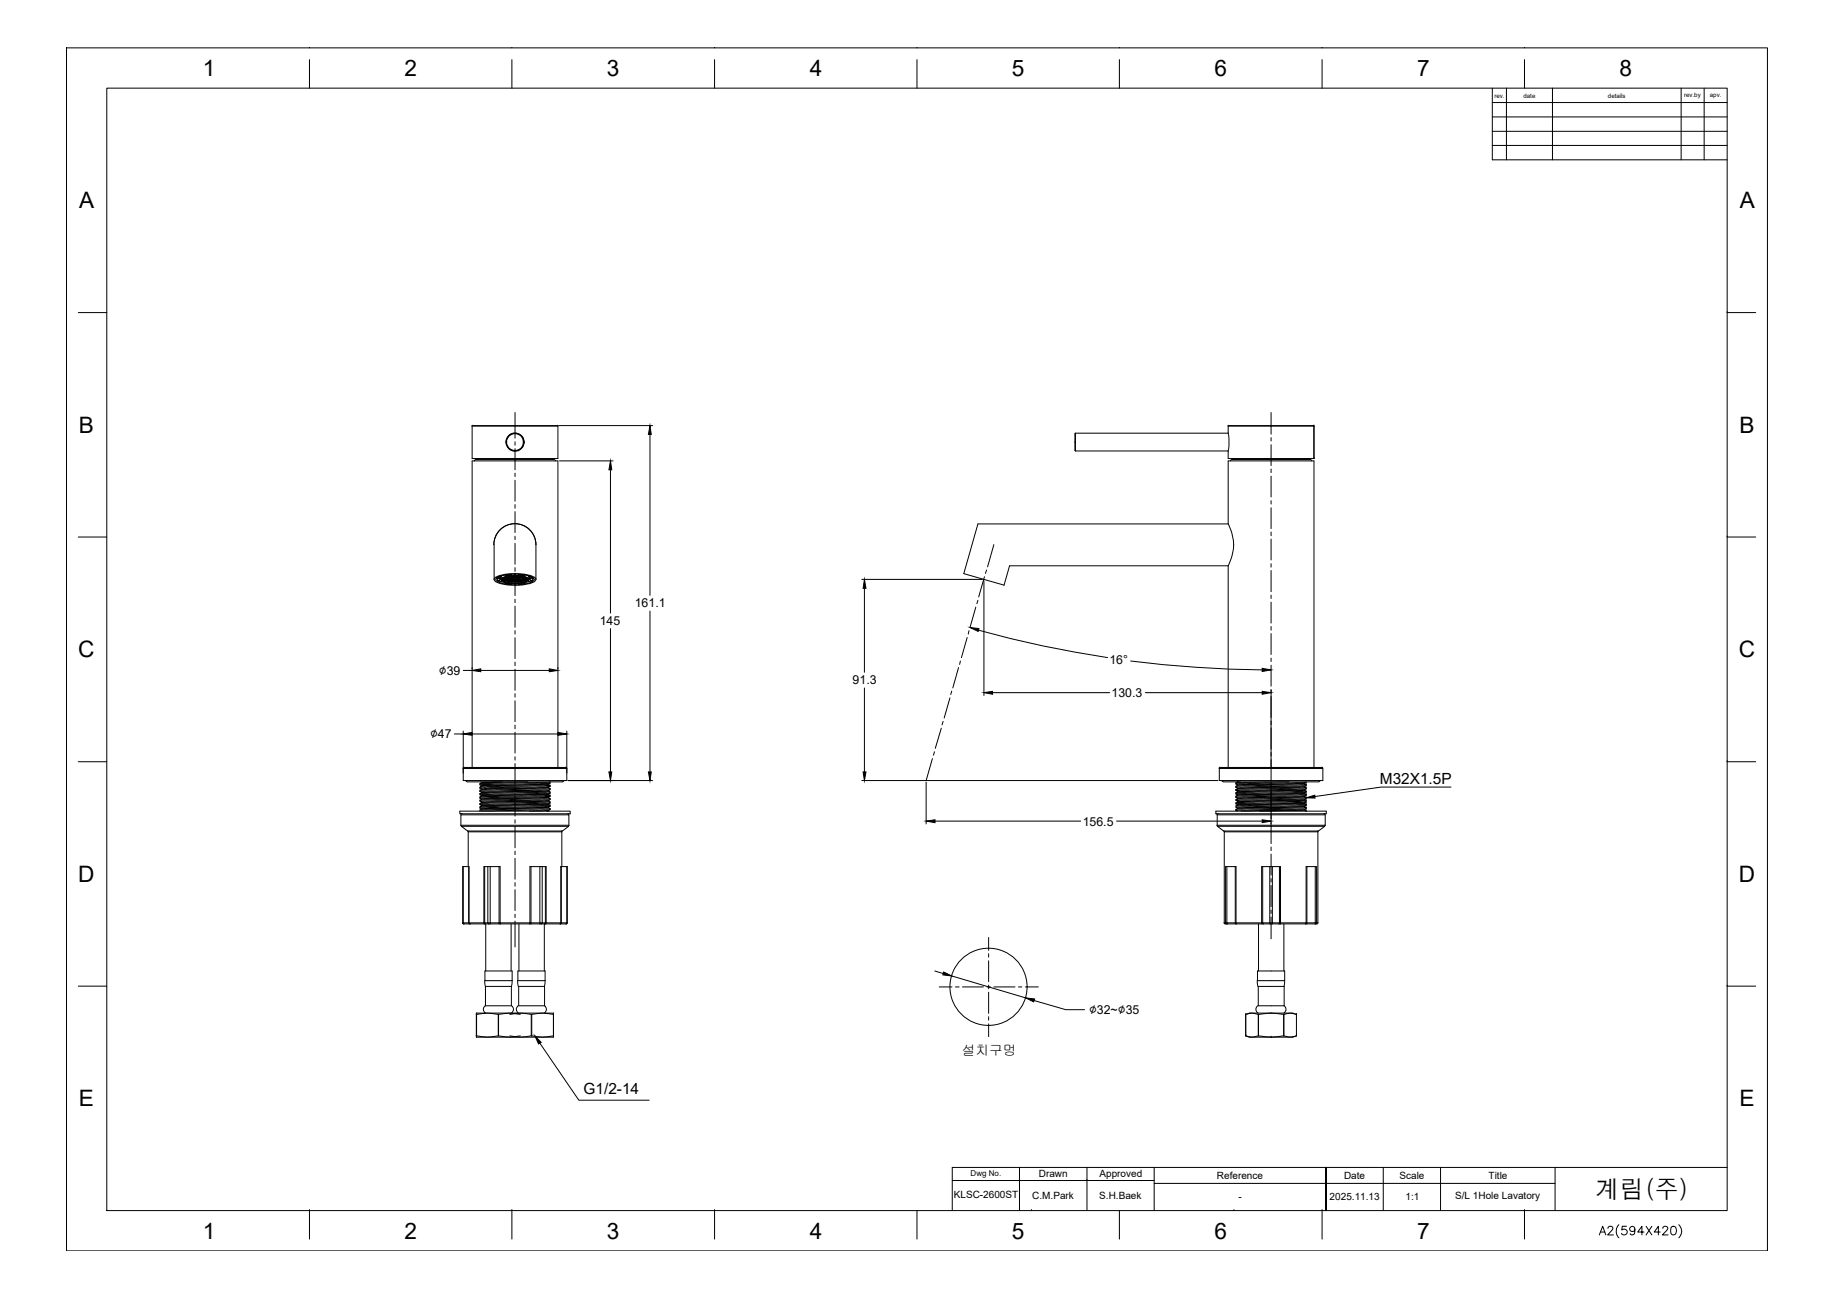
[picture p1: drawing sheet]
<svg xmlns="http://www.w3.org/2000/svg" width="297mm" height="210mm" viewBox="0 0 297 210" stroke-linecap="round" stroke-linejoin="round" font-family="sans-serif">
<!-- layer: FORM -->
<g fill="none" stroke="#000" stroke-width=".16">
<path d="M10.8 7.7h.1M10.8 7.7h275.3v194.7h-275.3zM17.3 14.3h262.3v181.6h-262.3zM50.1 7.7h.1M50.1 9.7v4.6M82.9 7.7h.1M82.9 9.7v4.6M115.7 7.7h.1M115.7 9.7v4.6M148.4 7.7h.1M148.4 9.7v4.6M181.2 7.7h.1"/>
<path d="M181.2 9.7v4.6M214 7.7h.1M214 9.7v4.6M241.6 14.3v11.6h38M241.6 16.6h38M241.6 18.9h38M243.9 14.3v11.6M246.8 7.7h.1M246.8 9.7v4.6M251.3 14.3v11.6M272.1 14.3v11.6M275.9 14.3v11.6"/>
<path d="M241.6 21.3h38M241.6 23.5h38M12.7 50.6h4.6M279.6 50.6h.1M279.6 50.6h4.6M12.7 86.9h4.6M279.6 86.9h.1M279.6 86.9h4.6M12.7 123.3h4.6M279.6 123.3h.1M279.6 123.3h4.6M12.7 159.6h4.6"/>
<path d="M279.6 159.6h.1M279.6 159.6h4.6M50.1 195.9h.1M50.1 195.9v4.6M82.9 195.9h.1M82.9 195.9v4.6M115.7 195.9h.1M115.7 195.9v4.6M148.4 195.9v4.6M154.1 191.1h32.7M165 188.9v7M167 195.9h.1"/>
<path d="M176 191.1h.1M176 188.9v7M181.2 195.9v4.6M186.8 188.9v7M186.8 191.5h64.9M199.7 195.9h.1M214 195.9h.1M214 195.9v4.6M214.6 188.9v7v-7M214.6 188.9v7M223.9 188.9v7M233.2 188.9v7"/>
<path d="M246.8 195.9h.1M246.8 195.9v4.6M251.7 188.9v7M258.9 199.9l.5-1.4 .5 1.4M259.1 199.4h.7M260.3 198.8l.2-.3 .5 .1a.39 .39 0 0 1-.1 .6l-.7 .7h1M262.1 198.2a1.52 1.52 0 0 0 0 2.1M263.3 198.5h-.7l-.1 .6a.5 .5 0 0 1 .8-.1 .5 .5 0 0 1-.1 .8 .5 .5 0 0 1-.7-.2M264.6 198.9a.43 .43 0 0 1-.6 .3 .43 .43 0 0 1-.1-.6 .43 .43 0 0 1 .7 .1v.2a.63 .63 0 0 1-.5 1l-.2-.3M266.1 199.4h-1l.7-.9v1.4M266.5 198.5l.9 1.4M267.4 198.5l-.9 1.4"/>
<path d="M268.7 199.4h-.9l.6-.9v1.4M269.2 198.8v-.2a.44 .44 0 0 1 .5-.1 .44 .44 0 0 1 .3 .3l-.9 1.1h.9M270.6 198.5a.45 .45 0 0 1 .7 .2 .7 .7 0 0 1-.5 1.2l-.3-.3-.1-.5zM271.8 198.2a1.42 1.42 0 0 1 0 2.1M279.6 188.9h-125.5v7M286.1 202.4h.1"/>
</g>
<!-- layer: DIM_ -->
<g fill="#000" stroke="#000" stroke-width=".16">
<path d="M98.8 74.6l.2 1.4h-.4zM105.2 68.9l.2 1.4h-.4zM139.9 93.8l.3 1.4h-.5zM75 118.8l1.4-.3v.5zM76.4 108.5l1.4-.3v.5zM88.9 108.2l1.4 .3-1.4 .2zM90.3 118.5l1.5 .3-1.5 .2zM157 101.6l1.5 .1-.2 .5zM159.3 112.1l1.4-.2v.5zM204.3 111.9l1.5 .2-1.5 .3zM204.3 108.2l1.5 .2-1.5 .3zM98.6 124.9h.4l-.2 1.4z"/>
<path d="M105 124.9h.4l-.2 1.4zM139.7 124.9h.5l-.3 1.4zM149.9 132.9l1.5-.2v.4zM204.3 132.7l1.5 .2-1.5 .2zM211.4 129.1l1.4-.4 .1 .5zM152.8 157.3l1.3 .6-1.5-.1zM86.6 167.6l1 1.1-.4 .3zM166 161.5l1.5 .2-.2 .4z"/>
</g>
<g fill="none" stroke="#000" stroke-width=".16">
<path d="M90.4 68.9h15.2M90.6 74.6h8.6M98.8 76v23.2M105.2 70.3v26.1M105.2 98.9v26M139.5 93.8h19.5M139.9 95.2v13.6M159.3 94v18.6M73.5 118.8h1.5M75 118.3v6.8M75 108.5h1.4M76.4 118.8h13.9"/>
<path d="M76.4 108v.2M77.8 108.5h11.1M90.3 108v.2M91.8 118.3v6.8M98.8 101.7v23.2M139.9 111.3v13.6M158.4 102a174.3 174.3 0 0 0 20.9 4.4M160.7 112.1h18.9M183 107a191.8 191.8 0 0 0 21.3 1.4M185.4 112.1h18.9M205.8 111.7v12.5M92 126.3h13.6"/>
<path d="M139.5 126.3h57.7M149.9 126.6v6.8M151.4 132.9h23.5M180.7 132.9h23.6M205.8 126.6v6.8M234.9 127.4h-11.4l-10.6 1.5M151.3 157.1l1.4 .5M154.1 157.9l11.9 3.6M87.4 168.8l6.3 9.3h11.4M167.4 161.9l5.1 1.5h3.1"/>
</g>
<!-- layer: 0 -->
<g fill="none" stroke="#000" stroke-width=".16">
<path d="M76.4 69h13.9v5.2h-13.9zM76.5 68.8l-.1 .1M76.5 68.9h13.7M77.1 74.4h12.5M77.2 74.3h12.3M77.2 74.3l-.4 .3M77.3 74.2l-.1 .1M81.9 71.5a1.44 1.44 0 0 1 1.5-1.4 1.44 1.44 0 0 1 1.4 1.4M81.9 71.5a1.44 1.44 0 0 0 1.5 1.5 1.44 1.44 0 0 0 1.4-1.5M81.9 71.5h.1M84.7 71.5h.1M89.4 74.2l.5 .4"/>
<path d="M90.2 68.8l.1 .1M174 71.5h.1M174.1 70.1v1.4M174.1 71.5v1.5M174.1 73h24.7M174.1 70.1l-.1 .1v2.7l.1 .1M174.1 70.1h24.7M198.9 68.8l-.1 .1M198.9 68.9h13.7M199.5 74.4h12.5M199.6 74.3h12.3M199.6 74.3l-.4 .3"/>
<path d="M199.7 74.2l-.1 .1M205.8 69h6.9v5.2M205.8 69h-7v1.1a8.7 8.7 0 0 1 0 2.9v1.2h13.9M205.8 68.9v.1M211.8 74.2l.2 .1M212 74.3l.3 .3M212.6 68.8l.1 .1M212.7 74.2h.1M212.7 69h.1M212.7 69v5.2M79.9 88.2a3.4 3.4 0 0 1 3.4-3.4 3.4 3.4 0 0 1 3.5 3.4M80 93.8a1.06 1.06 0 0 0 1 .6 9.3 9.3 0 0 0 5.5-.3l.3-.3"/>
<path d="M80 93.8a.97 .97 0 0 1 .9-.7 9.3 9.3 0 0 1 5.6 .3l.3 .4M80 88.2v5.6M80.4 93.5l.1 .1M80.5 93.9l.4 .3 .3-.1M80.5 93.5v.4M80.5 93.6h.3M80.5 93.9h.3M80.8 93.4l-.3 .2M80.8 93.3v.1M80.8 93.9l.4 .2M80.8 93.6v.3M80.9 93.3h.1"/>
<path d="M80.9 93.6l.1 .1M80.9 93.3l.3 .1M80.9 93.3l-.1 .1M80.9 93.6h-.1M81 93.5l.1 .3M81 93.5l.3 .5M81 93.5h.1M81.1 94.1l.7 .2M81.1 93.8a2.19 2.19 0 0 1 2.1-.6 2.82 2.82 0 0 1 2.4 .6M81.1 94h.2M81.2 93.4l-.3 .2M81.2 93.2v.2"/>
<path d="M81.2 93.9v.2M81.2 93.2l-.6 .2-.2 .2 .1 .2M81.3 93.6l.1 .1M81.3 93.8h.1M81.3 93.7v.1M81.3 93.8l.2 .1M81.4 93.6v.2l.4 .2M81.4 93.7h-.1M81.4 93.6h.2l-.2 .1M81.4 93.5l.2 .1M81.5 93.8l.3 .1v.1M81.6 93.6l.8 .1"/>
<path d="M81.6 93.6l-.2 .1M81.6 93.6v.2M81.7 93.6h.1M81.7 93.4h.2M81.8 93.1v-.1l-.6 .3M81.8 94.4l.9 .2 .1-.1M81.8 93.9v.1M81.8 94.2v.2M81.8 94h.1M81.8 93.5l-.2-.1v.2M81.8 93.7v.1h-.5M81.9 93.8h.5"/>
<path d="M81.9 93.3v.6M81.9 93.4h.5M81.9 94l.2 .1M82 94.4l.8 .1M82 94.4h-.2M82 94.2v.2M82 93.3l.1 .1h-.2M82.1 93.3h.1M82.1 93.9h-.4v-.1h.4v.3M82.1 93.4v.4M82.1 94.3v.1M82.1 94.1h.1"/>
<path d="M82.1 93.9h.3l-.3 .1M82.1 93.9l-.2 .1M82.1 94.1h.3v.2M82.1 93.8h.3l.2 .1h-.5zM82.4 93.3h.1M82.4 93.3h-.3l.3 .1M82.4 93.3h.2l-.2 .1M82.4 93.5l-.8 .1M82.4 94l.2 .1h-.2M82.4 93.5l-.3 .1 .3 .1M82.4 93.5l.2 .1M82.4 93.3v.6"/>
<path d="M82.4 94v.1M82.4 94l-.3 .1M82.4 93.3h-.3M82.4 93.5v-.1h.4v.1M82.4 93.3h.2M82.6 93.6l-.2 .1M82.6 93.6l.3 .1M82.6 93.9h.2l-.2 .1M82.6 93.6l-.2 .2h.4v-.1M82.6 93.9h-.2l.2 .1M82.6 93.2v.1M82.6 93.4v.2"/>
<path d="M82.6 93.6v.2M82.6 93.9v.1M82.6 94.1h.5zM82.6 93.6h.1M82.6 94.1h-.2M82.7 93l-.9 .1M82.7 92.9v.1M82.7 93h.1M82.8 93l-.8 .2-.2-.1M82.8 94.4h1.2M82.8 92.9v.1M82.8 94.4v.1"/>
<path d="M82.8 93.2h.1M82.8 94v.2h1.1v-.2M82.8 93.2l-.2 .1M82.9 93.5l-.3 .1M82.9 93.5l.2 .1M82.9 93.5v.2M82.9 93.5v-.1h.4l-.2 .2M83 93.2l-.1 .1h.2M83.1 93.6h.1M83.1 93.9h.2l-.2 .1M83.1 93.6l-.2 .1M83.1 93.6l.2 .2h-.4v-.1"/>
<path d="M83.1 93.9h-.2l.2 .1M83.1 93.2v.1M83.1 93.4v.2M83.1 93.6v.2M83.1 93.9v.1M83.2 93.3l.4 .1zM83.2 93.2l.1 .1h-.2M83.2 93.8h.2l.2 .1h-.4zM83.3 93.2h.1M83.4 94.4h.1M83.4 92.9h.1M83.4 93.2h.1"/>
<path d="M83.4 94l.2 .1h-.2M83.4 92.9a4.3 4.3 0 0 1 3.1 .7v.2a2.18 2.18 0 0 1-1.9 .8l-1.2 .1M83.4 92.9a4.9 4.9 0 0 0-3.1 .7l-.1 .2a2.15 2.15 0 0 0 2 .8l1.2 .1M83.4 93.3v.1M83.4 93.8v.1M83.4 94v.1M83.4 94.4v.3M83.4 94l-.2 .1h.2M83.4 93.7h.4v.1h-.4zM83.5 93.2l-.1 .1h.2M83.6 93.9h-.2l.2 .1M83.6 93.9h.2l-.2 .1"/>
<path d="M83.6 93.2v.1M83.6 93.4v.2M83.6 93.6v.2M83.6 93.9v.1M83.7 93.3l.4 .1zM83.7 93.6l.2 .1 .2-.1M83.7 93.8h.2l.2 .1h-.4zM83.7 93.2l.1 .1h-.2M83.8 93.5v-.1h-.4l.2 .2M83.9 93.5l.2 .1M83.9 93.5l-.3 .1M83.9 93.3v.1"/>
<path d="M83.9 93.5v.2M83.9 93.8v.1M83.9 93.2h.1M83.9 93.7h.4v.1h-.4zM83.9 92.9v.1M83.9 93.2l.2 .1M83.9 93.5v-.1h.4l-.2 .2M83.9 94.4v.1M84 93l1 .1M84 92.9v.1M84 93h-.1M84.1 94.1h-.4h.6"/>
<path d="M84.1 93.9h.2l-.2 .1M84.1 93.9h-.2l.2 .1M84.1 93.2v.1M84.1 93.4v.2M84.1 93.6v.2M84.1 93.9v.1M84.2 93.8h.2l.2 .1h-.4zM84.3 94v.1M84.3 93.3h.1M84.3 93.3h-.2M84.4 93.3h.2l-.2 .1h.2M84.4 93.3h.1"/>
<path d="M84.4 93.3a4.7 4.7 0 0 0-3.1 .4 .66 .66 0 0 0 .7 .5l.4 .1M84.4 93.3l.9 .2 .2 .4a4.6 4.6 0 0 1-3.1 .4M84.4 93.8h.5M84.4 93.3v.2l.2 .1M84.4 93.3h-.2l.2 .1M84.4 93.3h.2M84.6 93.3h.1M84.6 93.4h.3M84.6 93.6l-.2 .1v.2M84.6 93.4v.2M84.6 93.6v.2M84.6 94.1h.1"/>
<path d="M84.6 94.1h-.4h.1M84.6 94.1h-.3M84.6 94l-.2-.1h.5v.1M84.7 93.3l-.1 .1h.4M84.8 94.4l-.9 .1M84.8 94.4h.2M84.8 94.2v.2M84.9 93.8l.2 .1h-.5M84.9 94h.1M84.9 93.5l-.3 .1M84.9 93.3v.6M84.9 93.5l.2 .1"/>
<path d="M84.9 93.5l-.3 .1 .3 .1M84.9 93.8h-.3v.3M84.9 94l-.3 .1M84.9 93l.7 .3M85 93l-.2 .2-.9-.2M85 94.4l-1 .2-.1-.1M85 93.9v.1M85 94.2v.2M85.1 93.6l-.2 .1-.3-.1M85.1 93.4l-.2 .1M85.1 93.6l-.2 .2h.5v-.1M85.1 93.4v.2"/>
<path d="M85.1 93.6v.2M85.2 93.9h-.3l.1 .1M85.2 93.9h.1M85.3 93.8l-.1 .1M85.3 93.6h-.2l.3 .1-.3-.1M85.3 93.5l-.2 .1M85.4 93.6v.2l-.4 .2M85.4 93.8l-.2 .1M85.4 93.6v.1M85.5 94h-.1h.2M85.6 94.1l-.6 .2M85.6 93.4l.3 .2"/>
<path d="M85.6 93.2v.2M85.6 93.9v.2M85.7 93.2l.5 .2 .1 .2-.1 .2M85.7 93.5v.1a1.7 1.7 0 0 1-1.7 .8 4.5 4.5 0 0 1-2.8-.5l-.1-.1M85.7 93.5l-.2 .4M85.7 93.5h.1M85.8 93.3l.4 .3M85.8 93.3h.1M85.8 93.3l-.2 .1M85.9 93.6l-.2 .1M85.9 93.6h.1M85.9 93.9l-.3 .2"/>
<path d="M85.9 93.6h.3M85.9 93.9h.3M85.9 93.6v.3M86.2 93.9l-.4 .3-.2-.1M86.2 93.5v.4M86.3 93.5l-.1 .1M86.8 88.2v5.6M198.8 84.8a6.9 6.9 0 0 1 0 6.8M198.8 84.8v-10.2h13.9v49.6M198.8 84.8h-40.5l-2.3 8 6.5 1.9 .9-3.1h35.4M198.8 91.6v32.6M74.4 131.3h17.9v.4h-17.9z"/>
<path d="M74.6 133.6v-1.7h17.5v1.7M74.6 133.5l.1 .2M74.6 133.6h17.5M74.7 133.7h17.3l-1 .8h-15.3zM74.8 131.7l-.2 .1M75 124.4h16.8v1.9h-16.8zM75.1 124.2l-.2 .2M75.2 124.2h16.4M75.4 126.3l.2 .2M75.6 126.5h15.5M75.7 134.4l.1 .2M76.4 124.2v-49.6h13.9v49.6"/>
<path d="M77.7 126.8v.2M77.7 127.4v.2M77.7 127.9v.2M77.7 128.4v.2M77.7 129v.2M77.7 129.5v.2M77.7 130v.2M77.7 130.6v.2M77.7 131.1v.2M77.7 129.2l.2 .1M77.7 128.1l.2 .1M77.7 127.6l.2 .1"/>
<path d="M77.7 128.6l.2 .2M77.7 127l.2 .2M77.7 130.2l.2 .2M77.7 130.8l.2 .1M77.8 126.5l.1 .1M77.9 129.9h.1M77.9 126.7l-.2 .1M77.9 129.9l-.2 .1M77.9 131l-.2 .1M77.9 128.8l-.2 .2M77.9 128.3l-.2 .1M77.9 127.8l-.2 .1"/>
<path d="M77.9 129.4l-.2 .1M77.9 126.6v.1M77.9 127.2h.1M77.9 127.7v.1M77.9 128.2v.1M77.9 128.8h.1M77.9 129.3v.1M77.9 129.8v.1M77.9 130.4h.1M77.9 130.9v.1M78.5 127.8l-.8 .1M78.5 127.5l-.8 .1"/>
<path d="M78.5 127.5l.2 .1M78.7 127.7l-.8 .1M78.7 127.6l-.8 .1M78.7 127.6v.1M81.3 126.5l-3.4 .1M85.4 126.5l-7.5 .2M88.8 129.6h.1M88.8 127.4h.1M88.8 129.6l-10.9 .3M88.8 129v.1l-.6 .1-10.3 .2M88.8 128.6l-10.9 .2M88.8 128l-10.9 .3"/>
<path d="M88.8 131.2l-.3 .1M88.8 130.7l-10.9 .3M88.8 130.2l-10.9 .2M88.8 127.5l-10.1 .2M88.8 127l-10.9 .2M88.8 127.4l-10.1 .2M88.8 126.9l-10.9 .3M88.8 131.2l-3.1 .1M88.8 130.6l-10.9 .3M88.8 130.1l-10.9 .3M88.8 129.6l-10.9 .2M88.8 129l-10.9 .3"/>
<path d="M88.8 128.5l-10.9 .3M88.8 128l-10.9 .2M88.8 130.7l.2 .2M88.8 130.2l.2 .1M88.8 127.5l.2 .1M88.8 131.2v.1M88.8 127l.2 .1M88.8 129.6l.2 .2M88.8 129.1l.2 .1M88.8 128l.2 .2M88.8 128.6l.2 .1M88.8 126.9v.1"/>
<path d="M88.8 127.4v.1M88.8 128h.1M88.8 128.5v.1M88.8 130.1v.1M88.8 130.6v.1M88.8 131.2h.1M89 126.5v.1M89 129.2l-11.3 .3M89 129.8l-11.3 .2M89 128.2l-11.3 .2M89 128.7l-11.3 .3M89 126.6l-11.3 .2"/>
<path d="M89 127.1l-11.3 .3 .2-.2M89 127.6l-10.5 .2 .2-.1M89 130.9l-11.3 .2M89 130.3l-11.3 .3 .2-.2M89 127.3l-10.5 .2M89 126.7l-11.3 .3M89 130l-11.3 .2M89 127.8l-11.3 .3M89 131l-11.1 .3M89 128.7v.2h-.9l-10.4 .3M89 130.5l-11.3 .3M89 128.4l-11.3 .2"/>
<path d="M89 129.4l-11.3 .3 .2 .1M89 126.6v.1M89 127.1v.2M89 127.6v.2M89 128.2v.2M89 129.2v.2M89 129.8v.2M89 130.3v.2M89 130.9v.1M89 127.8l-.2 .2M89 128.4l-.2 .1M89 128.9l-.2 .1"/>
<path d="M89 129.4l-.2 .2M89 127.3l-.2 .1M89 126.7l-.2 .2M89 131l-.2 .2M89 130.5l-.2 .1M89 130l-.2 .1M91 134.4l-.1 .2M91.3 126.3l-.2 .2M91.6 124.2l.2 .2M91.9 131.7l.2 .1M92.1 133.5l-.1 .2M196.8 131.3h17.9v.4h-17.9z"/>
<path d="M197 133.5l.1 .2M197 131.9h17.5v1.7h-17.5zM197.1 133.7h17.3l-1 .8h-15.3zM197.2 131.7l-.2 .1M197.4 124.4h16.7v1.9h-16.7zM197.5 124.2l-.2 .2M197.5 124.2h16.5M197.8 126.3l.2 .2M198 126.5h15.5M198.1 134.4l.1 .2M200.1 130.1h.1M200.1 130.4v.2"/>
<path d="M200.1 131.1h.1M200.1 127.4h.1M200.1 126.9h.1M200.1 127.9h.1M200.1 129h.1M200.1 128.5h.1M200.1 126.7v.2M200.1 127.3v.1M200.1 127.8v.1M200.1 128.3v.2M200.1 129.4v.1M200.1 131v.1"/>
<path d="M200.1 131.1l.2 .2M200.1 130.6l.2 .2M200.1 130.1l.2 .1M200.1 127.4l.2 .2M200.1 126.9l.2 .1M200.1 129.5l.2 .2M200.1 128.5l.2 .2M200.1 127.9l.2 .2M200.1 129l.2 .2M200.3 126.5h.1M200.3 129.7h.1M200.3 126.5h.5"/>
<path d="M200.3 127v.1M200.3 127.6h.1M200.3 128.1h.1M200.3 129.2h.1M200.3 130.2v.1M200.3 130.8v.1M200.3 127.1l-.2 .2M200.3 127.6l-.2 .2M200.3 126.5l-.2 .2M200.3 128.1l-.2 .2M200.3 129.2l-.2 .2M200.3 128.7l-.2 .1"/>
<path d="M200.3 130.9l-.2 .1M200.3 130.3l-.2 .1M200.5 129.8l-.3 .1M208.7 126.5l-8.6 .2M211.2 126.8h.1M211.2 130l.2-.2-11.3 .3M211.2 131l-10.3 .3M211.2 130.5l-10.9 .3M211.2 130l-10.9 .2M211.2 127.3l-10.9 .3M211.2 126.8l-10.9 .3M211.2 126.7l-10.9 .3"/>
<path d="M211.2 126.8l.2 .2-11.3 .3M211.2 127.3l.2 .2-11.3 .3M211.2 129.5l-10.9 .2M211.2 128.9l-10.9 .3M211.2 128.4l-10.9 .3M211.2 127.9l-10.9 .2M211.2 131.1l-7.3 .2M211.2 130.6l-10.9 .3M211.2 130l-10.9 .3M211.2 128.4l.2-.2-11.3 .3M211.2 130.6l.2 .1-11.3 .3M211.2 129.4l-10.9 .3"/>
<path d="M211.2 128.4l-10.2 .2h-.7v.1M211.2 127.8l-10.9 .3M211.2 127.9l.2 .2-11.3 .2M211.2 126.7v.1M211.2 127.3h.1M211.2 127.8v.1M211.2 128.4h.1M211.2 128.9h.1M211.2 129.4v.1M211.2 130h.1M211.2 130.5v.1M211.2 131v.1"/>
<path d="M211.2 129.5l.2 .1M211.2 128.4l.2 .2M211.2 128.9l.2 .2M211.2 131.1l.2 .1M211.2 130l.2 .2M211.4 127h.1M211.4 127.5h.1M211.4 131.2h.1M211.4 128.6h.1M211.4 129.1h.1M211.4 130.7h.1M211.4 129.6h.1"/>
<path d="M211.4 130.2h.1M211.4 130.9l-11.3 .2M211.4 130.3l-11.3 .3M211.4 126.6l-11.3 .3M211.4 127.1l-11.3 .3M211.4 130.2l-11.3 .2M211.4 127.7l-11.3 .2M211.4 129.3l-11.3 .2M211.4 128.6l-10.3 .2h-1v.2M211.4 129.1l-11.3 .3M211.4 128.7l-11.3 .3M211.4 129.6l-11.2 .3h-.1v.2"/>
<path d="M211.4 131.2l-.1 .1M211.4 126.5v.1M211.4 127v.1M211.4 127.5v.2M211.4 128v.2M211.4 128.6v.1M211.4 129.1v.2M211.4 129.6v.2M211.4 130.2v.1M211.4 130.7v.2M211.4 131.2v.1M211.4 130.3l-.2 .2"/>
<path d="M211.4 130.9l-.2 .1M211.4 126.6l-.2 .1M211.4 127.1l-.2 .2M211.4 127.7l-.2 .1M211.4 129.3l-.2 .1M211.4 128.7l-.2 .2M213.4 134.4l-.1 .2M213.7 126.3l-.2 .2M213.9 124.2l.2 .2M214.3 131.7l.2 .1M214.5 133.5l-.1 .2M74.9 149.3l.2 .2"/>
<path d="M75 149.4h.9M75 140.3h.9v9.1M75 149.4l.1 .1M75 140.3h-.1v9.1h.1M75 140.3v9.1M75.1 149.5h1M75.8 140.3v-5.7h15.1v5.7M75.9 140.3v9.1l.1 .1M75.9 149.4l.2 .1M75.9 149.4h3.4M76.1 149.5h12.2M78.5 140.3v9.2h.1"/>
<path d="M78.5 158.7l.1 .9M78.5 157.1h4.4v1.6h-4.4zM78.6 159.6h4.2v3.2h-4.2zM78.6 149.5v7.6M79 140.3v9.1l.1 .1M79.3 149.4h1.7M79.3 149.4v.1M79.3 140.3v9.1M80.8 140.3v9.2M81 149.4h6.4v.1M81 149.4v.1M81 149.4v-9.1h-2.7v9.1l.2 .1"/>
<path d="M82.7 149.5v7.6M82.9 158.7l-.1 .9M83.8 158.7l.1 .9M83.8 157.1h4.4v1.6h-4.4zM84 159.6h4.2v3.2h-4.2zM84 149.5v7.6M86 140.3v9.2M87.4 140.3h-1.6l-.1 9.2M87.8 140.3h-.4v9.1h.4M87.8 149.4l-.2 .1M87.8 140.3h.6v9.1l-.1 .1M87.8 140.3v9.1"/>
<path d="M87.8 149.4h3M88.2 158.7l-.1 .9M88.3 149.5h2.4M88.3 140.3v9.1l-.2 .1v7.6M90.8 149.4h1M90.8 149.4v.1h-.2M90.9 140.3h.9v9.1M90.9 140.3v9.1l-.2 .1M90.9 140.3h-.1v9.1M91.8 149.4l-.2 .1M91.8 140.3v9.1M91.8 149.3l-.2 .2h-.9"/>
<path d="M198.1 149.3l.2 .2h1.7M198.3 149.3l.2 .2M198.4 149.4v-9.1h1.7v9.1M198.6 140.3v9.2h.1M200 140.3v9.2M200 149.5h4.3M200.1 149.4l.1 .1M200.1 149.4h-1.9v-14.8h15.1v14.8h-1.7l-.1 .1M203.5 158.7l.1 .9M203.6 157.1h4.4v1.6h-4.4zM203.7 159.6h4.2v3.2h-4.2zM203.7 149.5v7.6"/>
<path d="M204.3 149.5h7M204.4 140.3v9.1l.1 .1M205.5 140.3v9.2h.1M206 140.3h1.3l-.1 9.2M206 140.3h-1.8v9.1h-4.1M206 140.3v9.2h-.1M207.1 140.3v9.1l-.1 .1M207.8 149.5v7.6M208 158.7l-.1 .9M211.3 149.5h1.6M211.4 149.4h.2v-9.1h1.5v9.1M211.4 149.4l-.1 .1"/>
<path d="M211.4 149.4h-7.2l.1 .1M211.6 140.3h-.2v9.1M212.9 140.3v9.2M213.1 149.3l-.2 .2M213.3 149.3l-.2 .2h-.2M77.1 164.2v-.2h12.5v.2M77.1 167.6v.3h12.5v-.3M77.1 167.6h.1M77.1 164.2h.1M77.1 164.2v3.4M77.1 167.6a7.4 7.4 0 0 0 3.6 0M77.1 164.2a7.4 7.4 0 0 1 3.6 0"/>
<path d="M78.6 162.8a.7 .7 0 0 0 0 1.1M80.7 167.6h.1M80.7 164.2h.1M80.7 164.2v3.4M80.7 164.2a7.4 7.4 0 0 1 3.5 0M80.7 167.6a7.4 7.4 0 0 0 3.5 0M82.5 167.6a7.2 7.2 0 0 0 3.5 0M82.5 164.2a7.2 7.2 0 0 1 3.5 0M82.8 162.8a.7 .7 0 0 1 0 1.1M83.9 162.8a.7 .7 0 0 0 0 1.1M86 164.2v3.4M86 167.6h.1"/>
<path d="M86 164.2h.1M86.1 164.2a7.4 7.4 0 0 1 3.5 0M86.1 167.6a7.4 7.4 0 0 0 3.5 0M86.1 164.2v3.4M88.1 162.8a.7 .7 0 0 1 0 1.1M89.6 167.6h.1M89.6 164.2h.1M89.6 164.2v3.4M201.6 167.6h.1M201.6 164.2h.1M201.6 167.6a2.54 2.54 0 0 0 2.1 0M201.6 164.2a2.54 2.54 0 0 1 2.1 0"/>
<path d="M201.6 167.6l.6 .3h7.1l.6-.3M201.6 164.2l.6-.2h7.1l.6 .2M201.6 164.2v3.4M203.6 162.8a.7 .7 0 0 0 0 1.1M203.7 164.2v3.4M203.7 167.6h.1M203.7 164.2a9.9 9.9 0 0 1 4.1 0M203.7 167.6l2.1 .3M205.8 167.9h.1M207.8 167.6l-2 .3M207.8 167.6h.1M207.8 164.2h.1"/>
<path d="M207.8 164.2v3.4M207.8 167.6a2.54 2.54 0 0 0 2.1 0M207.8 164.2a2.54 2.54 0 0 1 2.1 0M207.8 162.8a.7 .7 0 0 1 0 1.1M209.9 167.6h.1M209.9 164.2h.1M209.9 164.2v3.4"/>
<circle cx="83.4" cy="71.5" r="1.36"/>
<circle cx="83.4" cy="71.5" r="1.48"/>
<circle cx="160" cy="159.7" r="6.2"/>
</g>
<!-- layer: DIM_ -->
<g fill="#fff" stroke="#fff" stroke-width=".16">
<path d="M176.3 162.6v1.7l8.2-1.7zM176.3 164.3l8.2-1.7v1.7z"/>
<path d="M102.8 96.7v1.8l4.7-1.8zM102.8 98.5l4.7-1.8v1.8z"/>
<path d="M97.2 99.6v1.7l3.3-1.7zM97.2 101.3l3.3-1.7v1.7z"/>
<path d="M69.6 117.9v1.7l3.6-1.7zM69.6 119.6l3.6-1.7v1.7z"/>
<path d="M71 107.6v1.7l3.6-1.7zM71 109.3l3.6-1.7v1.7z"/>
<path d="M180 111.3v1.7l5-1.7zM180 113l5-1.7v1.7z"/>
<path d="M137.9 109.2v1.7l4.1-1.7zM137.9 110.9l4.1-1.7v1.7z"/>
<path d="M175.4 132v1.8l4.9-1.8zM175.4 133.8l4.9-1.8v1.8z"/>
<path d="M179.7 105.8v1.8l2.9-1.8zM179.7 107.6l2.9-1.8v1.8z"/>
</g>
<!-- layer: CENTER -->
<g fill="none" stroke="#000" stroke-width=".16">
<path d="M83.4 66.8v4.1M83.4 71.5v.6M83.4 72.6v3.4M83.4 76.6v.5M83.4 77.7v3.4M205.8 66.8v3.5M205.8 70.8v.6M205.8 72v3.4M205.8 75.9v.6M205.8 77v3.4M83.4 81.7v.6M83.4 82.8v3.4"/>
<path d="M83.4 86.8v.5M83.4 87.9v3.4M83.4 91.9v.6M83.4 93v3.4M83.4 97v.5M83.4 98.1v3.4M158 98.3l-1 3.2M158.3 97.2l-.2 .5M159.4 93.3l-1 3.3M159.7 92.2l-.2 .6M160.9 88.1l-1 3.6M205.8 81v.6"/>
<path d="M205.8 82.2v3.4M205.8 86.1v.6M205.8 87.2v3.4M205.8 91.2v.6M205.8 92.3v3.5M205.8 96.3v.6M205.8 97.5v3.3M83.4 102.1v.5M83.4 103.2v3.4M83.4 107.1v.6M83.4 108.3v3.4M83.4 112.3v.5"/>
<path d="M83.4 113.4v3.4M83.4 117.3v.6M83.4 118.5v3.4M152.4 117.9l-1 3.2M152.7 116.8l-.2 .5M153.8 112.9l-1 3.3M154.1 111.8l-.2 .6M155.2 108l-1 3.3M155.5 107l-.2 .5M156.6 103.2l-1 3.2M156.9 102.1l-.2 .5M205.8 101.4v.6"/>
<path d="M205.8 102.5v3.4M205.8 106.5v.6M205.8 107.7v3.3M205.8 111.6v.6M205.8 112.7v3.4M205.8 116.7v.6M205.8 117.8v3.4M83.4 122.5v.5M83.4 123.6v3.4M83.4 127.6v.5M83.4 128.7v3.4M83.4 132.7v.5"/>
<path d="M83.4 133.8v3.4M83.4 137.8v.5M83.4 138.9v3.4M150.9 122.8l-1 3.5M151.3 121.7l-.2 .5M205.8 121.8v.5M205.8 122.9v3.4M205.8 126.9v.6M205.8 128v3.4M205.8 132v.5M205.8 133.1v3.4M205.8 137.1v.6"/>
<path d="M205.8 138.2v3.4M83.4 142.8v.6M83.4 144v3.4M83.4 148v.5M83.4 149.1v4.1M152 159.7h2.1M154.7 159.7h.6M155.8 159.7h3.4M159.8 159.7h.5M160 151.7v2.1M160 154.3v.6M160 155.5v3.4"/>
<path d="M160 159.4v.6M160.9 159.7h3.4M164.9 159.7h.5M166 159.7h2.1M205.8 142.2v.5M205.8 143.3v3.4M205.8 147.3v.5M205.8 148.4v3.5M160 160.6v3.4M160 164.5v.6M160 165.7v2.1"/>
</g>
<text font-size="4" x="258.2" y="193.8">계림(주)</text>
<g font-size="3.7">
<text x="32.8" y="12.3">1</text>
<text x="65.5" y="12.3">2</text>
<text x="98.2" y="12.3">3</text>
<text x="131.1" y="12.3">4</text>
<text x="163.8" y="12.3">5</text>
<text x="196.6" y="12.3">6</text>
<text x="229.4" y="12.3">7</text>
<text x="262.1" y="12.3">8</text>
<text x="12.8" y="33.7">A</text>
<text x="281.6" y="33.7">A</text>
<text x="12.8" y="70.1">B</text>
<text x="281.6" y="70.1">B</text>
<text x="12.7" y="106.4">C</text>
<text x="281.5" y="106.4">C</text>
<text x="12.7" y="142.7">D</text>
<text x="281.5" y="142.7">D</text>
<text x="12.8" y="179.1">E</text>
<text x="281.6" y="179.1">E</text>
<text x="32.8" y="200.5">1</text>
<text x="65.5" y="200.5">2</text>
<text x="98.2" y="200.5">3</text>
<text x="131.1" y="200.5">4</text>
<text x="163.8" y="200.5">5</text>
<text x="196.6" y="200.5">6</text>
<text x="229.4" y="200.5">7</text>
</g>
<g font-size="2.5">
<text x="223.4" y="126.9">M32X1.5P</text>
<text x="94.5" y="177.1">G1/2-14</text>
</g>
<g font-size="2.2">
<text x="71" y="109.2">∅39</text>
<text x="69.6" y="119.5">∅47</text>
<text x="176.3" y="164.1">∅32~∅35</text>
<text x="155.7" y="170.7">설치구멍</text>
</g>
<g font-size="2">
<text x="97.1" y="101.2">145</text>
<text x="102.8" y="98.3">161.1</text>
<text x="179.6" y="107.4">16°</text>
<text x="138" y="110.7">91.3</text>
<text x="179.9" y="112.8">130.3</text>
<text x="175.3" y="133.6">156.5</text>
</g>
<g font-size="1.6">
<text x="168.2" y="190.5">Drawn</text>
<text x="178" y="190.4">Approved</text>
<text x="197" y="190.8">Reference</text>
<text x="217.6" y="190.8">Date</text>
<text x="226.5" y="190.8">Scale</text>
<text x="241" y="190.8">Title</text>
<text x="154.4" y="193.9">KLSC-2600ST</text>
<text x="167.1" y="194.1">C.M.Park</text>
<text x="177.9" y="194.1">S.H.Baek</text>
<text x="200.5" y="194.3">-</text>
<text x="215.2" y="194.3">2025.11.13</text>
<text x="227.5" y="194.3">1:1</text>
<text x="235.6" y="194.1">S/L 1Hole Lavatory</text>
</g>
<text font-size="1.3" x="157.1" y="190.3">Dwg No.</text>
<g font-size="1">
<text x="241.9" y="15.8">rev.</text>
<text x="246.6" y="15.8">date</text>
<text x="260.3" y="15.8">details</text>
<text x="272.6" y="15.7">rev.by</text>
<text x="276.8" y="15.7">apv.</text>
</g>
</svg>
